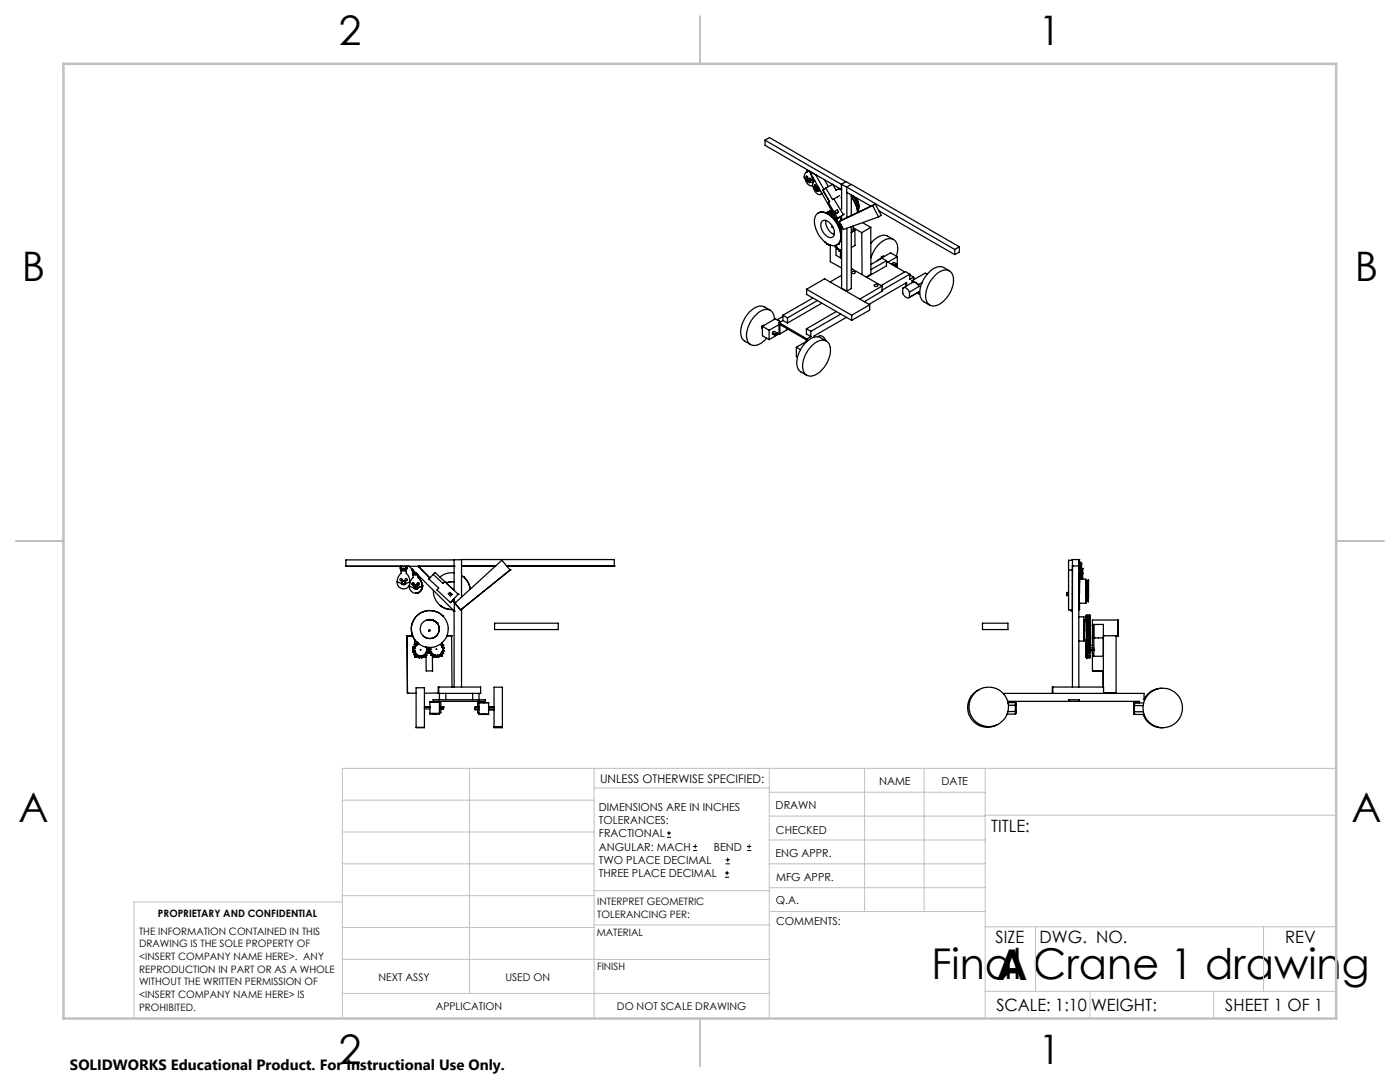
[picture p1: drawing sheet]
<svg xmlns="http://www.w3.org/2000/svg" width="279mm" height="216mm" viewBox="0 0 279 216" stroke-linecap="round" stroke-linejoin="round" font-family="sans-serif">
<g fill="none" stroke="#000" stroke-width=".25">
<path d="M152.7 28l15.2 8.8M152.7 28l.9-.6 15.2 8.9M152.7 28v1l15.2 8.8M160.7 35.6a1.4 1.4 0 0 0 1.4 1.4M161 35.1l.2 .4M161 33.9v.4a.81 .81 0 0 0-.3 1.3l.3 .3a.65 .65 0 0 0 1 .5h.3M161 33.8v.1M161 34.3l-.1 .1M161 33.9l.6 .3M161.1 35.7a.36 .36 0 0 1 .5 .2 .36 .36 0 0 1-.2 .5l-.2-.2zM161.2 35.7l.1 .1a.3 .3 0 0 1 .3 .2 .3 .3 0 0 1-.2 .3l-.2-.1zM161.2 35.8a.3 .3 0 0 1 .3 .2 .3 .3 0 0 1-.1 .3l-.2-.2z"/>
<path d="M161.5 36.2h.1M161.5 36.2l-.2-.4a.23 .23 0 0 0-.1 .3 .23 .23 0 0 0 .3 .1M161.5 34.2l6.3 11.1M161.5 34.2l1.3 .7M161.5 34.2h.1M161.7 35.6l.2 .3M161.7 34.7l.5 1.2 .1 .5M161.7 34.5v.2M161.8 34.7h-.1M162.2 35.3l.2 1M162.3 36.4h-.1M162.3 36.4h.1"/>
<path d="M162.3 37.3a1.35 1.35 0 0 0 1.6 1.4l.1-.2M162.3 35.7l.2 .5M162.3 36l.1 .2M162.6 36.1l-.1 .1a.83 .83 0 0 0 .1 1.4 .72 .72 0 0 0 1 .5l.2 .1M162.6 36.9l.2 .3M162.8 37.4a.38 .38 0 0 1 .4 .2 .38 .38 0 0 1-.1 .5 .49 .49 0 0 1-.3-.7zM162.8 34.9l1.6 2.9M162.8 37.5h.2a.3 .3 0 0 1 .2 .3 .3 .3 0 0 1-.1 .3l-.3-.2zM162.8 37.5h.1a.27 .27 0 0 1 .3 .2 .27 .27 0 0 1-.2 .3l-.2-.4zM162.9 34.9h-.1M163.2 38h.1M163.2 37.9v-.1a.2 .2 0 0 0-.1-.2 .2 .2 0 0 0-.3 0l.4 .4"/>
<path d="M163.2 37.9v.1M163.3 37.3a.25 .25 0 0 0 0 .3 .25 .25 0 0 0 .2 .1M163.3 37.4l.2 .2M164 38.6l-.2 .2M164.2 38h.1M164.2 38l1.4 2.3-.3 .1 1.1 1.9M164.5 35.8l.8 1.5M164.8 37.5l-.6 .5M164.8 37.5l1.4 2.3 .2-.1M166.2 36.8l-1.4 .7M166.2 36.8l.6 1.1M166.4 39.7l1.9 3.1"/>
<path d="M167.6 39l-1.2 .7M167.9 37.8l-1.1 .1M167.9 37.8h.1M168 37.9h-1.2M168 36.8h-.1M168 39.4h-.2M168 36.8v4.9M168 36.8l1 .6M168 36.8l.8-.6 1.1 .6M169 37.3l21.5 12.5M169 37.3l.9-.5 21.6 12.4M169 37.3v1.1l4.8 2.7"/>
<path d="M169 38.4v5M169.9 39.3l.2 .3a6.3 6.3 0 0 1 1 2.8M169.9 39.2v.1a5.9 5.9 0 0 1 1.3 3.1M169.9 38.9v4.1M170 38.9v.1a3.4 3.4 0 0 1 1.2 3.1M170.3 39.1a2.96 2.96 0 0 1 .9 2M170.8 39.4v.1a2.49 2.49 0 0 1 .4 2.5 2.4 2.4 0 0 0-.4-2.6M161 57.7v1l9 5.2M161 57.7l9 5.2M161 57.7l3.6-2.1 9 5.2M162.2 59.5l-6 3.4M162.9 42.8a1.84 1.84 0 0 1 2.7 .2 5.2 5.2 0 0 1 2 5.1 1.61 1.61 0 0 1-2.6 .5 5.5 5.5 0 0 1-2.4-5.1z"/>
<path d="M163.1 60l-5.9 3.4M163.3 42.5a2.17 2.17 0 0 1 2.6 .6 5 5 0 0 1 1.7 5.2l-.5 .5M164 44.2a1.11 1.11 0 0 1 1.7 .4 1.9 1.9 0 0 1 .4 2.7 1.81 1.81 0 0 1-2.1-1.4 1.74 1.74 0 0 1 0-1.7zM164.6 48.3h.1M164.6 48.2v.1M164.8 44a2.79 2.79 0 0 0 1.7 2.8M164.9 48.5l.1 .2M165.1 42.4v.1M165.1 42.4l.2 .3M165.1 48.6l-.1 .1M165.2 48.7l.2 .2M165.3 42.3l-.4 .2"/>
<path d="M165.3 42.4l.1 .3M165.3 42.4l.3 .3M165.4 48.8v.1M165.5 48.8l-.1 .1M165.6 42.1v.1M165.6 42.1l-.1 .1M165.6 42.1l-.5 .3M165.6 48.9l.2 .1M165.7 43l.6 .2 .8 .9M165.7 42.4v.3h-.1M165.7 42.4h.1M165.7 42.6l-.1 .1"/>
<path d="M165.7 49v3.2l2.3 1.3M165.8 42.4l.1 .3M165.8 48.9v.1M165.8 42.1h.1M165.9 42.1v.1M165.9 42.1l-.6 .3M166 42.1h-.1M166 45.2l.2 .1-.1 .1zM166.1 42.5v.3l-.2-.1M166.1 42.5h.1M166.1 42.7h-.2M166.1 42.2l-.4 .2"/>
<path d="M166.1 42.2l-.3 .2M166.2 42.5v.3M166.2 42.4l-.1 .1M166.2 42.8h.2v.1zM166.2 42.4v.1M166.5 43.4l.5 .3M166.5 42.2l.6-.3 .3 .4M166.5 42.2l.3 .4M166.5 42.2l-.1 .1 .2 .5M166.6 43.5l.4 .3M166.7 42.7l.5 .9M166.8 49l-.1 .3h.3"/>
<path d="M166.8 42.6l-.2 .2M166.8 49.4l.1 1.5 .8 .6M167 49.3l.1 .4a.17 .17 0 0 1 .2-.1 .17 .17 0 0 1 .1 .3v.1M167 49.3h-.1M167.3 43.5l-.1 .1M167.3 49.6l-.2 .1M167.4 42.3l-.8 .5M167.4 42.3l-.6 .3M167.4 50h.1M167.4 48.7h.1M167.5 50.1l.1-.3 .2 .4M167.6 43.3l.2 .5"/>
<path d="M167.6 44.9l.3 .9-.1 .7M167.7 49.9l-.2 .2M167.7 50v1.5M167.8 50.2h.1M167.8 43.8v.2M167.8 44.8v.5M167.9 47.7h.1M167.9 47.7v.1M167.9 48.1l.1 .1M167.9 47.4l.1 .1M167.9 47.8v.3M168 45.6l-.1-.4 .1 .6"/>
<path d="M168 46.2l-.1 .4 .1-.3M168 49.9l-.1-.1v.4M168 43.1v.5M168 45.2v12.3l1 .6M168 54.9l-2.3 1.4M168 48l-.1 .1M168 47.7l-.1 .1M168 47.7h-.1M168 50.1l-.1 .1M168 51.3l-.3 .2M168 43.7l-.2 .1M168 45.2l-.2 .1"/>
<path d="M168.3 42.8l-1.1 .8M168.5 42.7l-.2 .1M169 45.5v12.6M169.9 45.2v12.4l-.9 .5M169.9 53.8l.2-.1 5.9 3.4M169.9 46.4h.1M170 54.3a.32 .32 0 0 1 .4-.2 .32 .32 0 0 1 .2 .4 .36 .36 0 0 1-.6-.2zM170.3 45.1v.8l-.4 .5M170.3 45.8l.3 .2M170.3 45.4l1.7 1M170.6 46l-.7 .4M170.6 46v3l-.7 .4"/>
<path d="M171.3 41.7v.6M172 46.4v8.4M172.1 44.4l1.7 1M173.8 45.4v9.3l-.9 .6M173.8 45.4l-1.8 1M174.2 41l1.1 2.3M174.2 41l-6.7 3.2M174.6 56.8a.32 .32 0 0 1 .4-.1 .32 .32 0 0 1 .1 .4 .33 .33 0 0 1-.4 .1 .33 .33 0 0 1-.1-.4zM174.7 40.7l1.2 2.3-.6 .3M174.7 40.7l-.5 .3M174.7 40.7l-7.2 3.5M175.1 52h.1"/>
<path d="M175.3 43.3l-7 2.5-.8-1.6M175.4 42.1l15.1 8.7M175.9 51.3l.2 .1M175.9 51.3v.2M176 57.1l-4.4 2.6M176 57.1v1l-3.5 2.1M176.4 51.2l-.1-.1-.4 .2M176.9 52.1l3.7 2.2M176.9 52v1.1l-3.9 2.2M176.9 52l-.9-.5-2.2 1.3M176.9 52l-3.1 1.8M178 52.6l.4-.2 .6 .3"/>
<path d="M178 52.6v.2M178 52.6l.6 .3M178.3 47.8l-1.1-.7a2.64 2.64 0 0 0-3.1 1.2l-.3 .3M178.6 52.9v.2M178.9 51.1a2.69 2.69 0 0 0-.7-3.4 2.78 2.78 0 0 0-3 1.2l-.6 .9-.8 1.6M179 52.7l-.4 .2M179 52.7v.3l-.4 .2M179.1 51.2l-1.9 1.1M179.1 51.2v1.9l-.3 .1M179.1 51.2l-1.4-.8-2.6 1.6M180.8 56.5v.6M180.9 57v-.6l-7.5 4.3"/>
<path d="M181.5 58.3a1.04 1.04 0 0 0-1.3-.8v1a.98 .98 0 0 0 1.3 .8M181.5 58.3v1M181.6 54.7l-5.6 3.2M181.6 54.7v1l.8-.4M181.6 54.7l-.9-.5-4.8 2.8M181.6 54.9l.8 .4M182 56l1.4 .8M182 56v.4M182.4 55.3v.5M183.1 58.5l.3 .1M183.4 57.2l-.5-.7-.5-.2-2.1 1.1M183.4 58.2l-2 1.2"/>
<path d="M183.4 57.2l-1.9 1.1M183.4 58.2l-1.9 1.1M183.4 56.8v.4M183.4 58.2v.4M183.6 58.6h-.2M184 56.4l-.6 .4M185 54.7l-.4-.2-2.6 1.5M186.4 55.2a2.8 2.8 0 0 1 3-1.2 2.74 2.74 0 0 1 .6 3.6 5.1 5.1 0 0 1-3.7 3.5 1.69 1.69 0 0 1-1.6-2.1v-.3a6.3 6.3 0 0 1 1.7-3.5zM189.5 54l-1.2-.6a2.96 2.96 0 0 0-3.3 1.4 4.9 4.9 0 0 0-1.1 4.9l.5 .5 1.2 .7M190.5 49.8v1M191.5 49.2l-1 .6M191.5 49.2v1.1l-1 .5"/>
<path d="M152 65.1v.3l.2 .1M152 65.1l.2 .1M152.2 65.1l1.3 .8M152.2 65.1v1.9l1.3 .8M152.5 64.9l-.5 .2M153.5 65.9v1.9M153.7 61.9l-1.1-.7a2.66 2.66 0 0 0-3 1 5.1 5.1 0 0 0-1.4 5.4l.4 .5 1.2 .7M154.2 66.3l.3-.2 .6 .3M154.2 66.3v.3l.5 .4M154.2 66.3l.5 .3M154.6 63.7a1.69 1.69 0 0 0-.8-1.7 1.69 1.69 0 0 0-2 .1 5.7 5.7 0 0 0-2.7 5.7 1.71 1.71 0 0 0 2.9 .6l1-.9M154.7 66.6v.4"/>
<path d="M155.1 66.4l-.4 .2M155.1 66.4v.3l-.4 .3M155.5 64.8l-2 1.1M155.5 64.4l5.5 3.2M155.5 64.4v2.1l.1 .1M155.5 66.6l-2 1.2M155.6 66.6v-1.8l5.3 3v.4M155.8 64.2l-1.1-.6-2.5 1.5M156.2 63.1l-1.1 .7M156.2 64l-.7 .4M156.2 64l1 .5M156.2 62.9l1 .5"/>
<path d="M156.2 62.9v1.1M157.1 65.6v.2l-1.5 .8M157.2 63.4v1.1M158.9 69.3l.8 .5M158.9 69.3v1.9l.2 .1M160.9 65.6v1l.9 .6M160.9 65.6l.9 .5M161 67.6v.5M161.2 68l-2.3 1.3M161.8 69.2a2.81 2.81 0 0 1 3.2-1.1 3.1 3.1 0 0 1 .3 3.8 4.4 4.4 0 0 1-3.8 3.1 1.85 1.85 0 0 1-1.3-2.3 6.2 6.2 0 0 1 1.6-3.5zM161.8 67.2l-.8 .4M161.8 66.1v1.1"/>
<path d="M163.2 67.2a1.01 1.01 0 0 1 1.6 .7M164 60.5l-6.8 4M164.8 67.9h-.1M164.8 67.9v.1M164.9 68.1l-1.1-.7a2.92 2.92 0 0 0-3.4 1.4 4.9 4.9 0 0 0-1.1 4.9l.4 .5 1.3 .7M166.9 62.2l-6 3.4M167.8 62.7l-6 3.4M168.9 63.3l-6.4 3.7v.3M170 62.9v1M173.6 60.8l-3.6 2.1M173.6 60.8v1.1l-3.6 2M69 113h.1"/>
<path d="M69 113h21.6M79.3 116.1a1.29 1.29 0 0 0 .9 1.4 1.29 1.29 0 0 0 1.5-.8M79.9 113.5v.1h1.2l.1-.1M79.9 113.5h1.3M79.9 113h.1M79.9 113v.5M80 113.3h-.1l.1 .1h1.2l-.1-.1M80 113.9v.5a1.51 1.51 0 0 0-.6 1.8l.4 .1a.84 .84 0 0 0 1.4 0l.6-.2a2.24 2.24 0 0 0-.7-1.7v-.5M80 113.9v-.2h1.1v.2M80 113.3v.1M80 113h.1M80 113.9h1.1"/>
<path d="M80 113v.3M80.3 113.6v.1M80.8 113.6v.1M81.1 113.3v.1M81.1 113h.1M81.1 113v.3M81.2 113h.1M81.2 113v.5M81.7 113l9 9M81.7 116.9a1.27 1.27 0 0 0 1.2 1.5 1.27 1.27 0 0 0 1.3-1.3M81.8 116.1v.2M82.1 113.5v.1"/>
<path d="M82.1 113.7l.1 .1M82.1 113.6h.1M82.1 113.7h.1M82.1 113.6v.1M82.2 113.7v.1M82.2 113.6v.1M82.2 113.5v.1M82.2 113.8h.1M82.3 114.3l.1 .1M82.3 113.6v.2M82.3 113.8v.1M82.3 114.3h.7"/>
<path d="M82.3 113.9v.4M82.3 113.8h.1M82.3 113.9h.1M82.4 114.3h.6M82.4 114.4h.7zM82.4 114.3h.1M82.4 114.1h-.1l.1 .2M82.4 114.8v.5a1.54 1.54 0 0 0-.6 1.7l1 .5 .5-.1M82.4 113.8v.1M82.4 114.1v.2M82.4 113.8h.1M82.4 113.9v.2"/>
<path d="M82.4 114.8h1M82.5 116.3a.21 .21 0 0 0-.3 .2 .21 .21 0 0 0 .3 .2M82.5 113.8v.5M83 117.6h.1M83 118.4h.1M83 116.8a.25 .25 0 0 0-.3 .3 .25 .25 0 0 0 .3 .2M83.1 114.4h-.4v.1M83.2 114.5h.1M83.3 114.5h-.8l-.1 .3M83.3 117.4h.1M83.3 117.4l-.3 .2M83.5 115.3a2.23 2.23 0 0 1 .7 1.6"/>
<path d="M83.5 115.3h.1M83.5 116.3a.21 .21 0 0 0-.2 .2 .21 .21 0 0 0 .2 .2M83.5 113l2.3 2.3-2.2-2.3v.1M83.5 114.8v.5M83.5 115.3a2.39 2.39 0 0 1 .7 1.6M83.5 113h.1M84.1 117l-.8 .4M84.1 117h.1M84.2 116.9l-.1 .1M84.2 116.9h.1M84.2 117.1a1.26 1.26 0 0 1-1.2 1.3M84.2 116.9v.2"/>
<path d="M85.6 115.5l2 1.8-.4 .4 2.7 2.5M85.6 115.5l-.1 .1M86.5 114.6l.3-.4 2 1.9M86.5 114.6l-.9 .9M86.5 114.6l1.9 1.8 .4-.3M86.5 117.8a3.7 3.7 0 0 0 3.8 3.8 3.5 3.5 0 0 1-2.4-.8M88.8 116.1h.1M88.8 116.1l2.6 2.5M89.7 118.2l.4 .4M89.7 118.2l-.2 .3 .4 .4M90.1 118.6h.1M90.1 118.6l-.2 .3"/>
<path d="M90.3 119.8l.4 .4M90.6 114.3a3.7 3.7 0 0 0-2.8 .8M90.6 111.7v6.1l-1.5-1.4 .5-.3h1M90.6 119.8l-.3 .1M90.6 113h.1M90.6 119.5v.6l-.3-.3 .3-.3M91.4 118.6h.1M91.4 118.6l-1.5 1.6M92.1 114.8a3.7 3.7 0 0 1 1.7 2.7 3.8 3.8 0 0 0-1.3-2.4M92.1 112.9h.1M92.1 112.9h6.8M92.1 111.7h-23.1v1.3"/>
<path d="M92.5 115.1h.1M101.1 112.9h21.5M101.8 113.7h.1M101.8 113.7l-9.9 8M101.8 113.7l-1.6-1.9-9.4 8.6M122.6 112.9h.1M122.6 112.9v-1.2h-30.5v7.4M212.9 118.6h.4M213.3 118.3l-.4-.1v.7h.4M214 118.6h.1M214 116.1h.1M214 113h.1"/>
<path d="M214 111.8h-.7v9.9h.7v-8h-.7M214 112.9h1.3M214 111.7v.1M215.3 113.3l.2 .1-.2 .2M215.3 113.3a.19 .19 0 0 1 .2 .2 .19 .19 0 0 1-.2 .1M215.3 113a.48 .48 0 0 1 .5 .2 .48 .48 0 0 1-.1 .6M215.3 112.5a.17 .17 0 0 1 .3 0 .17 .17 0 0 1 0 .2 .17 .17 0 0 1-.3 0M215.3 112.1a.5 .5 0 0 1 .6 .3 .5 .5 0 0 1-.2 .6v.1M215.3 111.7h.1M215.3 116.1h.1M215.3 117.4v-5.7h-1.3v25.4M215.3 114.4h.1"/>
<path d="M215.3 113.2h.1M215.3 113.6h.1M215.3 113h.1M215.3 113.2a.19 .19 0 0 1 .2 .2 .19 .19 0 0 1-.2 .2M215.3 113a.47 .47 0 0 1 .5 .3 .47 .47 0 0 1-.1 .5M215.4 113h.1M215.4 113a.49 .49 0 0 1 .4 .3 .49 .49 0 0 1-.1 .5M215.5 115.4v-1.1l-.1 7.3v-1.2M215.5 114.3h-.2v.7v22.1M215.5 114.4h.4M215.5 114.4h.1M215.5 114.5l.2 .1v.9"/>
<path d="M215.6 114.4h.3M215.6 114.4l.2 .1M215.6 114.1l.2 .2M215.6 114.1h.1M215.6 114.3l-.1 .1M215.6 113.9h.1M215.6 114.3h.4M215.6 113.9v.4M215.7 113.8l-.1 .1M215.7 113.8h.1M215.7 114.7h.1M215.7 114.8h.1"/>
<path d="M215.7 113.8h.2v.5M215.7 115.5h.1M215.7 115.1v.2M215.7 115.1v.4M215.7 114.7v.1M215.8 114.3h.2M215.8 114.7v.6M215.8 113.7l.3 .1v.6M215.8 114.5l.2 .3M215.8 114.5h.1M215.8 113.8l-.2 .1M215.8 115h.1"/>
<path d="M215.8 115v.5v-.2M215.8 113.4l.3 .1M215.8 113.5h.3M215.8 115l-.1 .1M215.8 115.3h.2M215.9 114.4v.2M215.9 114.4h.1M216 114.8h.1M216 114.8v.5M216 115.3v.2zM216 114.4h.1M216 114.3l-.1 .1"/>
<path d="M216.1 114.4v1.1M216.1 113.5l-.3 .1M216.7 115.6l-1.3-.1v4.9M216.7 115.7h.1M216.7 115.7v-.1v4.8v-.3M216.7 115.7v4.4M216.7 115.7l.1 .3M216.8 116v3.8M216.8 119.8l-.1 .3M216.8 116h.4M216.8 119.8h.3M217.1 119.8l.1 .3"/>
<path d="M217.2 117.8v.2zM217.2 115.7v4.4M217.2 115.7l-.1 4.1M217.2 115.7h.1M217.2 115.7v4.4zM81.2 126.9h.1M81.2 126.9l.1 11.4M81.2 126.9h1.2M81.3 138.3h.1M81.3 138.3h1.7M82.3 129.6l.4 .2M82.3 129.6h.1"/>
<path d="M82.4 130.1v.1M82.4 130.1h.1M82.4 130.2h.2M82.4 130.2h.1M82.4 129.1h.1M82.4 130.2h.4M82.4 129.1l.3 .2M82.4 129v.1M82.4 129l.4 .1M82.4 129h.1M82.6 130.2h.1M82.6 129h.1"/>
<path d="M82.6 129h-.2M82.7 129.8h.1M82.7 130.6v.1M82.7 129.5l-.4 .1M82.7 130.6h.1M82.7 129.8v.1M82.7 128.6l.2 .3M82.7 130.7h.1M82.7 128.6h.1M82.7 129.9l-.3 .2M82.7 129.3v.2M82.7 129.9h.1"/>
<path d="M82.7 129.3h.1M82.7 127.6l.1 1M82.8 128.6h-.1M82.8 128.6l.3 .1M82.8 128.6h.1M82.8 127.6v1M82.8 128.8v.2M82.8 130.2v.2M82.8 131.1h.1M82.8 130.2l.1 .1M82.8 131.1h.7M82.8 130.7v.4"/>
<path d="M82.9 130.3l-.2 .3M82.9 130.3h.1M82.9 128.9l-.1 .2M82.9 128.9h.1M83 131h.1M83.1 128.3l.1 .4M83.1 131h.1M83.1 128.3h.1M83.1 130.6l-.1 .4M83.1 130.6l-.1-.1-.3 .2M83.1 130.6h.1M83.2 128.2l-.1 .1"/>
<path d="M83.2 128.2l.4 .3M83.2 128.2h.1M83.2 128.7h-.1M83.2 128.7h.1M83.5 130.8l.1 .4M83.5 130.8l-.4 .2M83.5 130.8h.1M83.6 131.2h.1M83.6 131.2l.1-.1a.19 .19 0 0 1 .2-.2 .19 .19 0 0 1 .2 .3M83.7 131.1h.3M83.8 130.9h.1M83.9 129.6h.1"/>
<path d="M83.9 130.9h.1M83.9 129.6v.1M84.1 131.2h.1M84.6 131.1v-.1a.2 .2 0 0 0-.3-.2 .2 .2 0 0 0-.1 .3l-.1 .1M84.6 131.1h.1M84.7 130.6l.4 .1M84.7 130.6l-.1 .5M85 130.2l-.1 .2 .2 .3M85 130.2l.3 .1M85 131.1h-.8M85 129.1v.1M85 130.7l.1 3.2h1.3"/>
<path d="M85 130.2v.3M85.1 130.7h.1M85.1 129.8l.1 .2a.18 .18 0 0 1 .2 .3 .17 .17 0 0 1-.3-.1h-.1M85.1 129.8h.1M85.1 129.5h.1M85.2 129.5h.1M85.2 129.5l.3 .3M85.2 129.8h.1M85.2 123.7a2.26 2.26 0 0 1 2 .5M85.3 130.3h.1M85.4 129.2l-.3 .2 .1 .1M85.5 129.8h-.4"/>
<path d="M85.5 129.8v.1M85.5 129.8h.1M85.5 129.3l.4 .2M85.5 129.3h.1M85.5 129.9h.4M85.5 129.2v.1M85.5 129.9h.1M85.5 129.2h.1M85.5 129.9h.3M85.6 129.2h-.1M85.6 125.8h.1M85.7 125.8h-.1"/>
<path d="M85.7 125.8h.1M85.7 130.3v.1M85.7 130.3h.1M85.7 130.4h.1M85.8 129.9h.1M85.8 130.4h.1M85.8 125.7v.1M85.8 125.8l-.2 .1M85.9 129.6l-.4 .2M85.9 129.5v.1M85.9 129.5h.1M85.9 129.6h.1"/>
<path d="M85.9 129.9l.1 .1M86 130l-.3 .3M86 130h.1M86 130.7l.1 .1M86 130.7h.1M86.1 130.3l.1 .1M86.1 130.3l-.4 .1M86.1 130.8h.1M86.2 130.4l-.2 .3M86.2 130.4h.1M86.3 131h.2M86.3 130.7v3.2"/>
<path d="M86.4 130.6h.1M86.4 130.6l-.3 .2M86.5 131l.1 .1M86.5 131h.1M86.5 130.6v.4M86.5 130.6h.1M86.6 131.1h.1M86.7 131h.3M86.8 130.7l.2 .1M86.8 130.7l-.2 .4M86.8 130.7l.1 .1M86.9 130.8l.1 .3"/>
<path d="M86.9 130.8h.1M87 130.8v.3M87 131.1h.1M87.1 124.1l.4 .6 .2 .7M87.1 129.5h.1M87.1 131.1h.1M87.1 129.6h.1M87.1 129.5v.1M87.2 124.2h.1M87.2 124.2a2.18 2.18 0 0 0-2.1-.5 2.2 2.2 0 0 1 2.2 .7M87.2 131h.3M87.4 130.7l.2 .4"/>
<path d="M87.4 130.7l-.2 .1-.1 .3M87.5 137.1h8.4v1.3h-8.4zM87.5 138.3h-2.8M87.6 137.1v1.3M87.7 125.4a1.9 1.9 0 0 1-1.2 1.9 1.9 1.9 0 0 1-2.1-.4M87.7 138.4v4.1h-.8M87.7 139.9h-1.3v-.3h10.5v.3h-1.3M87.8 130.6l.3 .2M87.8 130.6l-.2 .1v.4M87.9 120.8h.1M88.1 130.8h.1M88.1 130.3v.5"/>
<path d="M88.1 128.8h.1a.17 .17 0 0 1 .2-.1 .17 .17 0 0 1 .1 .3 .17 .17 0 0 1-.2 0l-.1 .1M88.1 130.3l.3 .1M88.1 128.3l-.1 .4 .1 .1M88.2 129.1l.2 .1a.17 .17 0 0 1 .2 0 .17 .17 0 0 1 0 .3 .17 .17 0 0 1-.2 0v.1a.19 .19 0 0 1 .2 .1 .19 .19 0 0 1 0 .2 .19 .19 0 0 1-.3 0M88.2 128.2v.6M88.2 129.1h.1M88.3 129.9l-.1 .2a.19 .19 0 0 1 .3 .1 .19 .19 0 0 1-.1 .2 .19 .19 0 0 1-.3-.1M88.3 129.9h.1M88.3 129.2h.1M88.3 130v.1M88.3 130.4v.6h-.6M88.3 122.9h.1"/>
<path d="M88.3 122.9a3.7 3.7 0 0 0-5.2 0 3.7 3.7 0 0 0 .1 5.3M88.4 130.4h.1M88.4 128.7h.1M88.4 129.2h.1M88.4 128.7l-.3 .1M89 138.4v1.2M89.2 126.9h.9M89.9 120.2h.1M90.1 126.9h.1M90.1 126.9l.1 10.2M90.6 121.9v15.2M90.7 120.2h.1"/>
<path d="M90.7 122h.1M90.7 120.2v1.8M90.8 120.4h.1M90.8 120.4l1.1 1.3M91.9 121.7h.1M92.1 121.6v15.5M94.3 138.4v1.2M95.6 138.4v4.2h.9M98.7 124.4h12.7v1.2h-12.7zM195.4 137.6a3.9 3.9 0 0 0-1.9 5.3 3.9 3.9 0 0 0 5.4 1.7M196.1 124.4h5.1v1.2h-5.1zM200.4 138.6v-.2h27.9v1.2h.2"/>
<path d="M210.1 137.1v1.3M213.3 139.9v-.3h2.1v.3M213.8 121.7v.3h.2M214 120.2h.1M215.3 121.6h.1M215.3 123.1h1l.1 4.8M215.3 127.9h1.1M215.4 120.4h1.3M216.3 123.6h.1M216.3 123.6l.1 4.4M216.3 123.6l.1 .3M216.4 127.8v.1"/>
<path d="M216.4 128h.1M216.4 123.9v3.8M216.4 123.9h.3M216.4 127.7v.3M216.4 127.7h.4M216.7 120.1h.1M216.7 123.9l.1 3.8M216.8 123.6l.1 2.1M216.8 123.6l-.1 .3M216.8 127.7l.1 .3M216.8 123.6h.1M216.8 129.8h.1"/>
<path d="M216.8 128.4h.1M216.8 130.9h.1M216.8 129h.1M216.8 130.2h.1M216.8 129.5h.1M216.8 123.5v.1M216.8 123.4v.1M216.8 123.4v.2M216.8 123.2v.4M216.8 123.1v.1M216.8 123.1v.3M216.8 123v.4"/>
<path d="M216.8 122.9v.1M216.8 122.9v.4M216.8 123.2v.1M216.8 122.8v.4M216.8 122.8h.1M216.8 123.2h.1M216.8 122.9l.1 .3M216.8 122.9h.1M216.8 129v.2M216.8 129.1v.1M216.8 129.2v.2M216.8 129.4v.1"/>
<path d="M216.8 129.5v.1M216.8 129.6v.2M216.8 129.8v.2M216.8 130v.2M216.8 130.2v.1M216.8 130.2v.2M216.8 130.4v.3M216.8 130.7h.1M216.8 130.6v.1M216.8 130.7v.3M216.8 131v.1M216.8 130.8v.3"/>
<path d="M216.8 130.8h.1M216.8 130.8v.4M216.8 131.2h.1M216.8 130.9v.3M216.8 130.8v.2M216.8 130.6v.4M216.8 130.6v-.1v.2M216.8 130.3v.3M216.8 129.9v.3M216.8 129.8v.1M216.8 129.3v.2M216.8 129.1v.2"/>
<path d="M216.8 129v.1M216.8 128.6v.5M216.8 128.6h.1M216.8 128.6v.1M216.8 128.7h.1M216.8 128.3v.4M216.8 128.2v.1M216.8 128.2v.3M216.8 128.4v.1M216.8 128.1v.3M216.8 128.1h.1M216.8 128.1v.4"/>
<path d="M216.8 128.5v.1M216.8 128.3v.3M216.8 128.3h.1M216.8 128.7v.1M216.8 128.6v.2M216.8 128.7v.3M216.8 129.6h.1M216.8 128.5h.1M216.8 128.2h.1M216.8 131h.1M216.8 129.9h.1M216.8 129.3l.1 .2"/>
<path d="M216.8 129.2v.1M216.8 131.1h.7M216.8 129.1h.1M216.8 130.4h.7M216.8 129.1h.7M216.8 130.3h.1M216.8 122.8v.1M216.8 128.1h.7M216.8 122.8h.7M216.8 129.6h.7M216.8 129.4h.1M216.8 130h.1"/>
<path d="M216.8 128.3h.7M216.8 131h.7M216.8 131.2h.7M216.9 128h.1M216.9 128.7h.1M216.9 130.4h.1M216.9 129.2h.1M216.9 129.9h.1M216.9 125.7v2.3M216.9 123.2v.1M216.9 123v.3M216.9 123h.1"/>
<path d="M216.9 123v.4M216.9 123.4v.1M216.9 123.2v.3M216.9 123.3v.3M216.9 123.5v.2v-.1M216.9 123.5v.1M216.9 123.6v.3M216.9 123.9v.1zM216.9 123.9v.1M216.9 124v.2M216.9 124.2v.2v-.1M216.9 124.3v.1"/>
<path d="M216.9 124.6v.2M216.9 123.9h.1M216.9 123.6h.1M216.9 123.4h.1M216.9 123.2h.1M216.9 129.1v.1M216.9 129.2v.1M216.9 129.3h.1M216.9 129.3v.2M216.9 129.5v.1M216.9 129.6v.2M216.9 129.8v.1"/>
<path d="M216.9 129.9v.2M216.9 130.1v.2M216.9 130.3v.1M216.9 130.4v.4M216.9 130.8h.1M216.9 130.6v.2M216.9 130.6v.1M216.9 130.7v.4M216.9 130.7v.1M216.9 130.8v.3M216.9 131.1h.1M216.9 131v.1"/>
<path d="M216.9 130.6v.4M216.9 130.6h.1M216.9 130.4v.3M216.9 129.9v.4M216.9 129.6l-.1 .2M216.9 129.2h-.1M216.9 129v.2M216.9 128.7v.3M216.9 128.7v.1M216.9 128.3h.1M216.9 128.3v.2M216.9 128.4v.1"/>
<path d="M216.9 128v.3M216.9 128.1v.3M216.9 128.1h.1M216.9 128.4v.2M216.9 128.3v.3M216.9 128.3v.1M216.9 128.4v.3M216.9 128.8v.3M216.9 129.5h.1M216.9 129.9h.6M216.9 129.8h1.1M216.9 129.3h1.4"/>
<path d="M216.9 130.8h.6M216.9 123.9h.6M216.9 129.2h.6M216.9 128.7h.6M216.9 128v.1M216.9 124.6h.6M216.9 124.3h.6M216.9 124.2h.6M216.9 124h.6M216.9 123.6h.6M216.9 123.3h.6M216.9 123.2h.6"/>
<path d="M216.9 123h.6M216.9 128.8h.6M216.9 129.3h.6M216.9 130.1h.6M216.9 130.3h.6M216.9 130.4h.6M216.9 128.4h.6M216.9 125.6v.1M216.9 125.7v.1M216.9 125.8v.1M216.9 125.9v.1M216.9 126v.2"/>
<path d="M216.9 126.2v.1M216.9 126.3v.1M216.9 126.4v.1M216.9 126.5v.1M216.9 126.6v.2M216.9 126.8v.2M216.9 127h.1M216.9 127v.3M216.9 127.3v.1M216.9 127.3v.2M216.9 127.5v.2M216.9 127.7v.1"/>
<path d="M216.9 127.8v-.1v.1M216.9 127.8v.3v-.1M216.9 124.4v.2M216.9 124.8v.1M216.9 124.9v.2M216.9 125.1v.1M216.9 125.2v.1M216.9 125.3v.1M216.9 125.4v.2M216.9 127.8h.1M216.9 127.7h.6M216.9 125.2h.6"/>
<path d="M216.9 126.5h.6M216.9 124.8h.6M216.9 125.8h.6M216.9 126h.6M216.9 125.7h.6M216.9 125.4h.6M216.9 125.3h.6M216.9 126.3h.6M216.9 126.4h.6M216.9 125.1h.6M216.9 124.9h.6M216.9 126.8h.6"/>
<path d="M216.9 126.6h.6M216.9 124.4h.6M216.9 127.4h.6M216.9 127.3h.6M216.9 127h.6M217.2 120.1h.1M217.5 122.8v.2M217.5 122.8h.1M217.5 131.1v.1M217.5 131.2h.1M217.5 122.8l-.7 .1M217.5 122.8h-.7"/>
<path d="M217.5 124.3v.1M217.5 124.6v.2M217.5 124v.2M217.5 123.9v.1M217.5 124.2v.1M217.5 123.6v.3M217.5 123.5v.1M217.5 123.3v.2M217.5 123.2v.1M217.5 123v.2M217.5 123h.1M217.5 129.2v.1"/>
<path d="M217.5 129.6v.3M217.5 129.3v.2M217.5 129.9h.1M217.5 130.1v.2M217.5 128.7v.4M217.5 130.3v.1M217.5 128.7h.1M217.5 130.4h.1M217.5 129.5v.1M217.5 129.1v.1M217.5 129.9v.2M217.5 130.4v.4"/>
<path d="M217.5 128.3v.1M217.5 128.4v.3M217.5 130.8h.1M217.5 128.1v.2M217.5 130.8v.2M217.5 128.1h.1M217.5 131v.1M217.5 131.1h-.6M217.5 129.5h-.7M217.5 129.7h.8M217.5 123.5h-.6M217.5 128.2h.1"/>
<path d="M217.5 128.4h.1M217.5 128.5h.1M217.5 128.6h.1M217.5 128.8h.1M217.5 125.8v.1M217.5 125.9v.1M217.5 125.7v.1M217.5 125.4v.1M217.5 125.3v.1M217.5 126.3v.1M217.5 126.2v.1M217.5 125.2v.1"/>
<path d="M217.5 126.4v.1M217.5 124.9v.2M217.5 124.8v.1M217.5 126.8v.1M217.5 124.8h.1M217.5 126.6v.2M217.5 126.9h.1M217.5 124.4v.2M217.5 126v.2M217.5 125.5v.2M217.5 127.3v.1M217.5 127v.3"/>
<path d="M217.5 125.1v.1M217.5 126.5v.1M217.5 126.9v.1M217.5 127.7v.1M217.5 127.4v.3M217.5 127.4h.1M217.5 128.1v.1M217.5 127.8v.3M217.5 128.4v.1M217.5 128.2v.2M217.5 128.5v.1M217.5 128.6v.1"/>
<path d="M217.5 128.7v.1M217.5 126.9l-.6 .1M217.5 125.9h-.6M217.5 125.5l-.6 .1M217.5 126.2h-.6M217.5 127.8h-.6M217.5 127.4l-.6 .1M218 129.7v4.2h2.2M218.3 129.7h.1M218.3 124.6v6.4h1.9M218.3 124.6h.1M218.3 127.3h.1"/>
<path d="M218.3 124.6h1.9v13.8M218.3 127.3h1.9M220.1 133.9v3.2M220.2 126.9h.1M220.2 126.9h2.9v-3.2h-5.1v5.6M220.2 137.1h-10.2v1.3M222.7 138.3h-2.5M222.7 126.9v11.4M222.7 138.3h.1M231.8 137.3a3.9 3.9 0 0 0-3.5 2.2M83 145.1v-7.9h1.7v7.9M83 145.1h1.7"/>
<path d="M84.7 141.1h1.1M84.7 141.5h1.1M84.7 141h1.1M85.8 140.1h1.9M85.8 142.3h1.9M86.3 142.3l.4 .2 .6-.2M86.6 140.1h.3M87.7 140.1h.1M87.7 140.1h-1.9v2.4h.8M87.7 141.1h.8M88 141.4v.8h-.3M88 141.1v-1.2h7.3v1.2"/>
<path d="M88.5 141.1h.1M88.5 141.1v.3h-.8M94.8 141.1h.1M94.8 141.1h.8M94.8 141.1v.5h.5M94.8 141.5h.8M95.3 141.5v.7h.3M95.6 142.5h1.9M95.6 140.2h1.9v2.4h-.9M95.6 140.2h1.9M96.2 142.5h.7M96.4 140.2h.3"/>
<path d="M97.5 141.1h1.1M97.5 141.5h1.1M97.5 141.7h1.1M98.6 145v-7.9h1.7v7.9M98.6 145v.2h1.7v-.2M98.6 145h1.7M201.2 140.2h1.4v.5M201.3 140.7h1.3M201.3 140.1h1.5v.5M201.3 140.2v-.3h26.1v.4M202.6 142v.5h-1.6M202.6 141.9h.2"/>
<path d="M202.6 140.6h.2M202.6 142h-1.4M202.6 140.7v1.3M202.8 141.9v.4h-.2M202.8 140.6v1.3M226.3 142.5h.1M226.3 142h.1M226.3 140.7h.1M226.3 142v.5M226.3 142v.6h2M226.3 140.7v1.3M226.3 142h1.9"/>
<path d="M227.4 140.2h-1.1v.5M228.1 142.6a3.9 3.9 0 0 0 4 2.6M228.2 140.3h-1.9v.5h1.8"/>
<circle cx="161.1" cy="35.3" r=".19"/>
<circle cx="161.8" cy="35.7" r=".18"/>
<circle cx="162.7" cy="37" r=".19"/>
<circle cx="80" cy="115.7" r=".22"/>
<circle cx="80.5" cy="116.2" r=".33"/>
<circle cx="80.5" cy="116.2" r=".25"/>
<circle cx="80.5" cy="116.2" r=".38"/>
<circle cx="80.6" cy="116.2" r=".31"/>
<circle cx="81.1" cy="115.7" r=".22"/>
<circle cx="82.5" cy="116.5" r=".23"/>
<circle cx="83" cy="117.1" r=".29"/>
<circle cx="83" cy="117.1" r=".32"/>
<circle cx="83" cy="117.1" r=".25"/>
<circle cx="83" cy="117.1" r=".38"/>
<circle cx="83.5" cy="116.5" r=".23"/>
<circle cx="215.4" cy="112.6" r=".14"/>
<circle cx="85.7" cy="125.8" r=".13"/>
<circle cx="85.8" cy="125.5" r="1.9"/>
<circle cx="85.8" cy="125.5" r="3.7"/>
<circle cx="197.3" cy="141" r="3.9"/>
<circle cx="232" cy="141.3" r="3.9"/>
</g>
<g fill="none" stroke="#000" stroke-width=".2">
<path d="M133.1 167.1h.8M133.1 166.2h.8M133.5 165.8v.9M138.3 169.7h.8M138.3 168.9h.8M138.7 168.5v.8M144.7 175h.8M144.7 174.2h.8M144.8 172.4h.9M144.8 171.6h.9M145.1 173.8v.8M145.2 171.1v.9"/>
<path d="M149.1 169.7h.8M149.1 168.9h.8M149.5 168.5v.8"/>
</g>
<g fill="none" stroke="#c0c0c0" stroke-width=".2">
<path d="M68.3 159.7h50.3M93.7 153.3v44.9M118.6 153.3v49.9M118.6 157.2h34.9M153.5 153.3v49.9M153.5 158.1h43.1M172.5 153.3v28.6M184.4 153.3v28.6M196.6 153.3v49.9M266.7 153.3h-198.4v49.9M68.3 178.7h50.3M68.3 172.4h50.3"/>
<path d="M68.3 166h50.3M68.3 180h-41.6v23.2M118.6 177.7h35M153.5 167.6h43.1M153.5 162.8h43.1M153.5 172.4h43.1M153.5 177.1h43.1M196.6 162.7h70.1M68.3 198.2h85.2M68.3 191.4l85.2 .1M68.3 185.1h50.3M118.6 184.6h35"/>
<path d="M153.6 181.9h43M196.6 197.8h70.1M196.6 184.9h70.1M206.7 184.9v12.9M217.5 197.8v5.4M242.2 197.8v5.4M252.2 184.9v12.9"/>
</g>
<path d="M139.7 3.2v9.5M3.1 107.9h9.6M266.7 107.9h9.5M139.7 203.2v9.6" fill="none" stroke="#c0c0c0" stroke-width=".25"/>
<path d="M12.7 12.7h254v190.5h-254z" fill="none" stroke="#c0c0c0" stroke-width=".5"/>
<g font-size="8.5">
<text x="185.9" y="195.4">Final Crane 1 drawing</text>
<text x="198.9" y="195.5">A</text>
</g>
<g font-size="8.1">
<text x="67.6" y="8.9">2</text>
<text x="207.3" y="8.9">1</text>
<text x="4.4" y="56.2">B</text>
<text x="270.4" y="56.2">B</text>
<text x="3.7" y="164.1">A</text>
<text x="269.7" y="164.1">A</text>
<text x="67.6" y="212.4">2</text>
<text x="207.3" y="212.4">1</text>
</g>
<g font-size="3.4">
<text x="197.8" y="166">TITLE:</text>
<text x="198.7" y="188.1">SIZE</text>
<text x="207.5" y="188.1">DWG. NO.</text>
<text x="256.5" y="188.2">REV</text>
<text x="198.8" y="201.7">SCALE: 1:10</text>
<text x="217.7" y="201.8">WEIGHT:</text>
<text x="244.5" y="201.7">SHEET 1 OF 1</text>
</g>
<text font-size="3" x="14" y="213.5">SOLIDWORKS Educational Product. For Instructional Use Only.</text>
<text font-size="2.4" x="119.8" y="156.2">UNLESS OTHERWISE SPECIFIED:</text>
<g font-size="2.2">
<text x="119.5" y="161.8">DIMENSIONS ARE IN INCHES</text>
<text x="154.8" y="161.4">DRAWN</text>
<text x="175.4" y="156.6">NAME</text>
<text x="187.9" y="156.7">DATE</text>
<text x="119.5" y="164.4">TOLERANCES:</text>
<text x="119.5" y="167.1">FRACTIONAL</text>
<text x="154.9" y="166.3">CHECKED</text>
<text x="119.5" y="169.7">ANGULAR: MACH</text>
<text x="119.5" y="172.4">TWO PLACE DECIMAL</text>
<text x="142.5" y="169.7">BEND</text>
<text x="154.8" y="171">ENG APPR.</text>
<text x="119.5" y="175">THREE PLACE DECIMAL</text>
<text x="154.9" y="175.7">MFG APPR.</text>
<text x="154.9" y="180.4">Q.A.</text>
<text x="154.9" y="184.6">COMMENTS:</text>
</g>
<g font-size="2.1">
<text x="75.5" y="195.7">NEXT ASSY</text>
<text x="100.9" y="195.7">USED ON</text>
<text x="86.9" y="201.5">APPLICATION</text>
<text x="123.1" y="201.6">DO NOT SCALE DRAWING</text>
</g>
<g font-size="2">
<text x="31.5" y="182.9">PROPRIETARY AND CONFIDENTIAL</text>
<text x="119.2" y="180.6">INTERPRET GEOMETRIC</text>
<text x="119.2" y="183.1">TOLERANCING PER:</text>
<text x="27.8" y="186.5">THE INFORMATION CONTAINED IN THIS</text>
<text x="27.8" y="189">DRAWING IS THE SOLE PROPERTY OF</text>
<text x="27.8" y="191.6">&lt;INSERT COMPANY NAME HERE&gt;. ANY</text>
<text x="119.1" y="186.7">MATERIAL</text>
<text x="27.8" y="194.1">REPRODUCTION IN PART OR AS A WHOLE</text>
<text x="27.8" y="196.6">WITHOUT THE WRITTEN PERMISSION OF</text>
<text x="119.1" y="193.5">FINISH</text>
<text x="27.8" y="199.1">&lt;INSERT COMPANY NAME HERE&gt; IS</text>
<text x="27.8" y="201.7">PROHIBITED.</text>
</g>
</svg>
